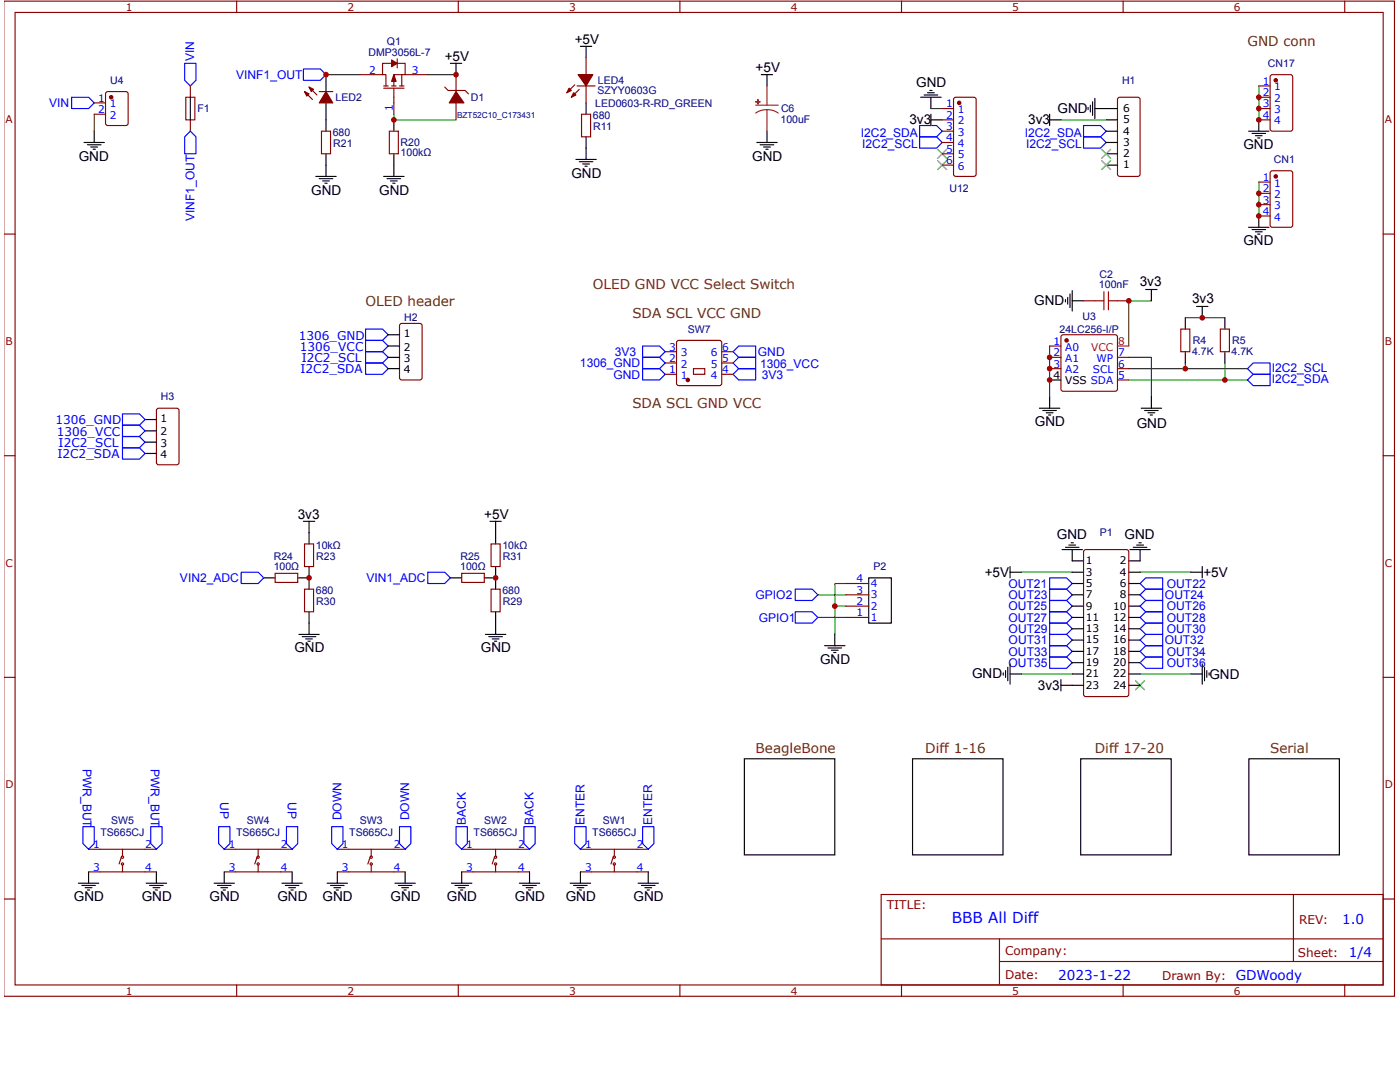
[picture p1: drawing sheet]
<svg xmlns="http://www.w3.org/2000/svg" width="279mm" height="216mm" viewBox="0 0 279 216" stroke-linecap="round" stroke-linejoin="round" font-family="sans-serif">
<g fill="none" stroke="#800" stroke-width=".23">
<path d="M.8 .2h277.5v198.6h-277.5M3 2.5h273v194h-273zM47.2 .2v2.3M91.5 .2v2.3M135.7 .2v2.3M179.9 .2v2.3M223.2 19.5l3.9-.1 .4 .2v.3v14.8l-.2 .4-.2 .1h-3.6l-.4-.2-.1-.3v-14.8zM224.1 .2v2.3M268.4 .2v2.3M116.1 22.8h1.8v4.5h-1.8zM253.5 34.3l.4-.2h3.6l.4 .2 .1 10.6-.2 .4-3.9 .1-.4-.3zM.8 46.7h2.2"/>
<path d="M276 46.7h2.3M80 64.6l3.8-.1 .4 .3v10.6l-.2 .4h-3.8l-.4-.2-.1-10.6zM216.2 60h2.3M223 60h2.3M235.7 65.7h1.8v4.5h-1.8zM243.5 65.7h1.9v4.5h-1.9zM.8 90.9h2.2M31.3 81.7l.4-.2h3.6l.4 .2v10.6l-.2 .4h-3.8l-.4-.2zM276 90.9h2.3M54.9 114.4h4.5v1.8h-4.5zM60.8 108.5h1.8v4.5h-1.8zM60.8 117.6h1.8v4.5h-1.8z"/>
<path d="M92.1 114.4h4.6v1.8h-4.6zM98 117.6h1.8v4.5h-1.8zM98 108.5h1.8v4.5h-1.8zM168.9 118.7h4.5M168.9 116.4h4.5M216.3 109.9l.4-.2h8.1l.4 .2 .1 28.6-.3 .4-8.3 .1-.4-.2zM.8 135.2h2.2M168.9 123.2h4.5M168.9 120.9h4.5M276 135.2h2.3M.8 179.4h2.2M175.9 178.5h100.1v18h-100.1z"/>
<path d="M258.1 178.5v13.4M276 179.4h2.3M47.2 196.5v2.3M91.5 196.5v2.3M135.7 196.5v2.3M175.9 187.3h100.1M179.9 196.5v2.3M199.5 191.9h76.5M199.5 187.3v9.1M224.1 196.5v2.3M268.4 196.5v2.3"/>
</g>
<g fill="none" stroke="#080" stroke-width=".23">
<path d="M251.2 17.1v6.8M18.8 22.8v3.4M185.8 21.7h2.2M211.7 23.9h9.1M251.2 36.3v6.8M209.5 69v10.2M225.3 71.3h4.5v7.9M225.3 75.8h23.7M225.3 73.6h23.7M229.8 60h-4.5v9M236.6 72.4v1.2M236.6 63.4h7.9"/>
<path d="M244.5 72.4v3.4M163.2 118.7h5.7M168.9 116.4h-2.3v10.2M203.8 114.2h10.2M227.5 114.2h10.2M163.2 123.2h5.7M166.6 120.9h2.3M203.8 134.5h10.2M227.5 134.5h10.2"/>
</g>
<g fill="none" stroke="#000" stroke-width=".23">
<path d="M115.8 9.3h2.3M117 9.3v2.2M183.8 19.4h4M184.4 19h2.7M185.1 18.5h1.4M185.6 18.1h.4M185.8 19.4v2.3M218.5 19.6v4.1M16.8 28.4h4M17.5 28.9h2.7M18.1 29.3h1.4M18.6 29.8h.4"/>
<path d="M18.8 26.2v2.2M114.9 31.8h4.1M115.6 32.3h2.7M116.3 32.7h1.3M116.7 33.2h.5M117 20.5v2.3M117 27.3v4.5M185.8 23.9h2.2M185.8 22.8v2.2M209.5 22.8v2.2M209.5 23.9h2.2M217.1 21.4v.5"/>
<path d="M217.6 21v1.3M218 20.3v2.7M218.5 21.7h4.5M220.8 23.9h2.2M220.8 32.9h2.2M220.8 30.7h2.2M220.8 28.4h2.2M220.8 26.2h2.2M249.2 26.2h4.1M249.9 26.6h2.7M250.5 27.1h1.4M251 27.5h.4"/>
<path d="M251.2 23.9v2.3M212.6 59.8v.4M213.1 59.3v1.4M213.5 58.7v2.7M214 58v4.1M228.7 57.8h2.2M229.8 57.8v2.2M249.2 45.4h4.1M249.9 45.8h2.7M250.5 46.3h1.4M251 46.7h.4M251.2 43.1v2.3"/>
<path d="M77.5 66.8h2.2M77.5 69h2.2M77.5 71.3h2.2M77.5 73.6h2.2M209.5 79.2v2.3M214 60h2.2M229.8 79.2v2.3M236.6 63.4v2.3M236.6 70.2v2.2M238.8 61.2h2.3M239.9 61.2v2.2M244.5 63.4v2.3"/>
<path d="M244.5 70.2v2.2M29 83.7h2.2M29 86h2.2M29 88.2h2.2M29 90.5h2.2M207.4 81.5h4.1M208.1 81.9h2.7M208.8 82.4h1.4M209.2 82.8h.5M227.8 81.5h4M228.4 81.9h2.7M229.1 82.4h1.4"/>
<path d="M229.6 82.8h.4M52.7 115.3h2.2M59.4 115.3h2.3M60.5 104h2.3M61.7 104v4.5M61.7 113v4.6M89.9 115.3h2.2M96.7 115.3h2.2M97.8 104h2.2M98.9 104v4.5M98.9 113v4.6M173.4 115.3h4.5v9h-4.5z"/>
<path d="M201.6 113v2.3M201.6 114.2h2.2M212 109.7h4M212.6 109.2h2.7M213.3 108.8h1.4M213.8 108.3h.4M214 109.7v2.2h2.2M214 114.2h2.2M214 116.4h2.2M214 118.7h2.2M225.3 114.2h2.2M225.3 116.4h2.2"/>
<path d="M225.3 118.7h2.2M225.5 109.7h4.1M226.2 109.2h2.7M226.8 108.8h1.4M227.3 108.3h.5M227.5 109.7v2.2h-2.2M237.7 114.2h2.2M239.9 113v2.3M59.6 126.6h4.1M60.3 127h2.7M61 127.5h1.4M61.5 127.9h.4"/>
<path d="M61.7 122.1v4.5M96.9 126.6h4M97.6 127h2.7M98.2 127.5h1.4M98.7 127.9h.4M98.9 122.1v4.5M164.6 128.8h4M165.2 129.3h2.8M165.9 129.7h1.4M166.4 130.2h.4M166.6 126.6v2.2M200.2 134.3v.4"/>
<path d="M200.7 133.8v1.4M201.1 133.1v2.7M201.6 134.5h2.2M201.6 132.5v4M211.7 136.7h4.5M211.7 135.6v2.3M214 134.5h2.2M214 120.9h2.2M214 123.2h2.2M214 125.5h2.2M214 127.7h2.2M214 130h2.2"/>
<path d="M214 132.2h2.2M225.3 136.7h2.2M225.3 134.5h2.2M225.3 120.9h2.2M225.3 123.2h2.2M225.3 125.5h2.2M225.3 127.7h2.2M225.3 130h2.2M225.3 132.2h2.2M237.7 134.5h2.2M239.9 132.5v4M240.4 133.1v2.7"/>
<path d="M240.8 133.8v1.4M241.3 134.3v.4"/>
</g>
<g fill="none" stroke="#00f" stroke-width=".23">
<path d="M14.3 19.4h3.4l1.1 1.1-1.1 1.2h-3.4zM36.9 12.6h2.2v3.4l-1.1 1.1-1.1-1.1zM183.5 25h3.4l1.1 1.2-1.1 1.1h-3.4zM183.5 27.3h3.4l1.1 1.1-1.1 1.2h-3.4zM216.2 25h3.4l1.2 1.2-1.2 1.1h-3.4zM216.2 27.3h3.4l1.2 1.1-1.2 1.2h-3.4zM73 72.4h3.3l1.2 1.2-1.2 1.1h-3.3zM73 70.2h3.3l1.2 1.1-1.2 1.1h-3.3zM73 67.9h3.3l1.2 1.1-1.2 1.2h-3.3zM73 65.7h3.3l1.2 1.1-1.2 1.1h-3.3zM249 75.8l1.1-1.1h3.4v2.2h-3.4zM249 73.6l1.1-1.2h3.4v2.3h-3.4z"/>
<path d="M24.4 89.4h3.4l1.2 1.1-1.2 1.1h-3.4zM24.4 87.1h3.4l1.2 1.1-1.2 1.2h-3.4zM24.4 84.8h3.4l1.2 1.2-1.2 1.1h-3.4zM24.4 82.6h3.4l1.2 1.1-1.2 1.1h-3.4zM48.1 114.2h3.4l1.2 1.1-1.2 1.1h-3.4zM85.4 114.2h3.4l1.1 1.1-1.1 1.1h-3.4zM158.7 117.6h3.4l1.1 1.1-1.1 1.1h-3.4zM209.5 115.3h3.4l1.1 1.1-1.1 1.2h-3.4zM209.5 117.6h3.4l1.1 1.1-1.1 1.1h-3.4zM209.5 119.8h3.4l1.1 1.1-1.1 1.2h-3.4zM227.5 116.4l1.2-1.1h3.3v2.3h-3.3zM228.7 117.6h3.3v2.2h-3.3l-1.2-1.1z"/>
<path d="M158.7 122.1h3.4l1.1 1.1-1.1 1.1h-3.4zM209.5 131.1h3.4l1.1 1.1-1.1 1.2h-3.4zM209.5 128.8h3.4l1.1 1.2-1.1 1.1h-3.4zM209.5 126.6h3.4l1.1 1.1-1.1 1.1h-3.4zM209.5 124.3h3.4l1.1 1.2-1.1 1.1h-3.4zM209.5 122.1h3.4l1.1 1.1-1.1 1.1h-3.4zM227.5 125.5l1.2-1.2h3.3v2.3h-3.3zM227.5 120.9l1.2-1.1h3.3v2.3h-3.3zM228.7 131.1h3.3v2.3h-3.3l-1.2-1.2zM228.7 128.8h3.3v2.3h-3.3l-1.2-1.1zM228.7 126.6h3.3v2.2h-3.3l-1.2-1.1zM228.7 122.1h3.3v2.2h-3.3l-1.2-1.1z"/>
</g>
<g fill="#000">
<path d="M187.1 29.8l1.8 1.8zM188.9 29.8l-1.8 1.8z"/>
<path d="M187.1 32l1.8 1.8zM188.9 32l-1.8 1.8z"/>
<path d="M219.9 29.8l1.8 1.8zM219.9 31.6l1.8-1.8z"/>
<path d="M219.9 32l1.8 1.8zM219.9 33.8l1.8-1.8z"/>
<path d="M226.6 135.8l1.8 1.8zM228.4 135.8l-1.8 1.8z"/>
</g>
<path d="M187.1 29.8l1.8 1.8M187.1 32l1.8 1.8M188.9 29.8l-1.8 1.8M188.9 32l-1.8 1.8M219.9 29.8l1.8 1.8M219.9 32l1.8 1.8M221.7 29.8l-1.8 1.8M221.7 32l-1.8 1.8M226.6 135.8l1.8 1.8M228.4 135.8l-1.8 1.8" fill="none" stroke="#3c3" stroke-width=".23"/>
<path d="M220.3 58.2v3.6M221.2 58.2v3.6M218.5 60h1.8M221.2 60h1.8" fill="none" stroke="#a00000" stroke-width=".23"/>
<circle cx="254.6" cy="35.2" r=".34" fill="#800"/>
<g fill="none" stroke="#800" stroke-width=".23">
<path d="M253.5 15.1l.4-.2h3.6l.4 .2 .1 10.6-.2 .4-3.9 .1-.4-.2zM251.2 36.3h2.3M251.2 38.6h2.3M251.2 40.8h2.3M251.2 43.1h2.3"/>
<circle cx="254.6" cy="35.2" r=".34"/>
</g>
<circle cx="254.6" cy="16" r=".34" fill="#800"/>
<g fill="none" stroke="#800" stroke-width=".23">
<path d="M21.3 18.3h3.8l.4 .2 .1 6.1-.3 .4h-3.8l-.4-.2v-6.1zM38 17.1v2.3M251.2 17.1h2.3M251.2 19.4h2.3M38 23.9v2.3M251.2 21.7h2.3M251.2 23.9h2.3"/>
<circle cx="254.6" cy="16" r=".34"/>
</g>
<path d="M37.1 19.4h1.8v4.5h-1.8z" fill="none" stroke="#a00000" stroke-width=".23"/>
<path d="M38 19.4v4.5" fill="none" stroke="#000" stroke-width=".23"/>
<circle cx="22.2" cy="19.4" r=".34" fill="#800"/>
<g fill="none" stroke="#800" stroke-width=".23">
<path d="M18.8 20.5h2.3M18.8 22.8h2.3M211.8 67l.4-.2 10.6 .1 .2 .3v10.7l-.4 .2-10.6-.1-.3-.4z"/>
<circle cx="22.2" cy="19.4" r=".34"/>
</g>
<circle cx="212.9" cy="67.9" r=".34" fill="#800"/>
<g fill="none" stroke="#800" stroke-width=".23">
<path d="M190.5 19.5l3.9-.1 .2 .1 .2 .4v14.8l-.2 .4-.2 .1h-3.7l-.2-.1-.2-.4v-14.8zM209.5 69h2.2M209.5 71.3h2.2M209.5 73.6h2.2M223 71.3h2.3M223 73.6h2.3M223 75.8h2.3"/>
<circle cx="212.9" cy="67.9" r=".34"/>
</g>
<path d="M209.5 75.8h2.2" fill="none" stroke="#000" stroke-width=".23"/>
<path d="M223 69h2.3" fill="none" stroke="#f00" stroke-width=".23"/>
<circle cx="191.4" cy="20.5" r=".34" fill="#800"/>
<g fill="none" stroke="#800" stroke-width=".23">
<path d="M88.8 17.4l.6 .7h3.4l.7 .6M91 14.9v3.4M91 20.5v3.4M188 21.7h2.3M188 23.9h2.3M188 26.2h2.3M188 28.4h2.3M188 30.7h2.3M188 32.9h2.3"/>
<circle cx="191.4" cy="20.5" r=".34"/>
</g>
<path d="M89.9 12.6h2.2M91 12.6v2.3M63 35.2h4.1M63.7 35.7h2.7M64.4 36.1h1.3M64.8 36.6h.5M65.1 32.9v2.3M76.6 35.2h4M77.2 35.7h2.8M77.9 36.1h1.4M78.4 36.6h.4M78.6 32.9v2.3" fill="none" stroke="#000" stroke-width=".23"/>
<path d="M60.5 13.8h3.4l1.2 1.1-1.2 1.1h-3.4z" fill="none" stroke="#00f" stroke-width=".23"/>
<path d="M65.1 14.9h6.7M85.4 14.9h5.6" fill="none" stroke="#080" stroke-width=".23"/>
<path d="M91 18.3l1.6 2.2h-2.9z" fill="#800"/>
<path d="M91 18.3l1.6 2.2h-2.9zM64.2 26.2h1.8v4.5h-1.8zM77.7 26.2h1.8v4.5h-1.8z" fill="none" stroke="#800" stroke-width=".23"/>
<path d="M65.1 23.9v2.3M65.1 30.7v2.2M78.6 23.9v2.3M78.6 30.7v2.2" fill="none" stroke="#000" stroke-width=".23"/>
<path d="M78.6 22.8v1.1h12.4" fill="none" stroke="#080" stroke-width=".23"/>
<path d="M38 26.2l1.1 1.1v3.4h-2.2v-3.4z" fill="none" stroke="#00f" stroke-width=".23"/>
<path d="M115.4 14.9h2.9l-1.3 2.2z" fill="#800"/>
<path d="M114.7 16.9l-1.6 1.6M115.2 17.1h3.6M115.4 14.9h2.9l-1.3 2.2zM115.6 17.8l-1.6 1.6M117 11.5v3.4M117 17.1v3.4" fill="none" stroke="#800" stroke-width=".23"/>
<path d="M113.6 17.6l.4 .5-.9 .4z" fill="#800"/>
<path d="M113.6 17.6l.4 .5-.9 .4z" fill="none" stroke="#800" stroke-width=".23"/>
<path d="M114.5 18.5l.4 .5-.9 .4z" fill="#800"/>
<g fill="none" stroke="#800" stroke-width=".23">
<path d="M114.5 18.5l.4 .5-.9 .4zM17.7 169.5h13.5M17.7 174h13.5M24.2 171l-.4 1.4M24.4 169.5v1.3M24.4 172.6v1.4M44.8 169.5h13.5M44.8 174h13.5M51.3 171l-.5 1.4M51.5 169.5v1.3M51.5 172.6v1.4M67.3 169.5h13.6"/>
<path d="M67.3 174h13.6M73.9 171l-.5 1.4M74.1 169.5v1.3M74.1 172.6v1.4M92.1 169.5h13.6M92.1 174h13.6M98.7 171l-.5 1.4M98.9 169.5v1.3M98.9 172.6v1.4M115.8 169.5h13.6M115.8 174h13.6M122.4 171l-.5 1.4"/>
<path d="M122.6 169.5v1.3M122.6 172.6v1.4"/>
<circle cx="24.4" cy="171" r=".23"/>
<circle cx="24.4" cy="172.4" r=".23"/>
<circle cx="51.5" cy="171" r=".23"/>
<circle cx="51.5" cy="172.4" r=".23"/>
<circle cx="74.1" cy="171" r=".23"/>
<circle cx="74.1" cy="172.4" r=".23"/>
<circle cx="98.9" cy="171" r=".23"/>
<circle cx="98.9" cy="172.4" r=".23"/>
<circle cx="122.6" cy="171" r=".23"/>
<circle cx="122.6" cy="172.4" r=".23"/>
</g>
<path d="M16.5 164.9h2.3v3.4l-1.1 1.2-1.2-1.2zM30.1 164.9h2.2v3.4l-1.1 1.2-1.1-1.2zM43.6 164.9h2.3v3.4l-1.1 1.2-1.2-1.2zM57.2 164.9h2.2v3.4l-1.1 1.2-1.1-1.2zM66.2 164.9h2.2v3.4l-1.1 1.2-1.1-1.2zM79.7 164.9h2.3v3.4l-1.1 1.2-1.2-1.2zM91 164.9h2.3v3.4l-1.2 1.2-1.1-1.2zM104.6 164.9h2.2v3.4l-1.1 1.2-1.1-1.2zM114.7 164.9h2.3v3.4l-1.2 1.2-1.1-1.2zM128.2 164.9h2.3v3.4l-1.1 1.2-1.2-1.2z" fill="none" stroke="#00f" stroke-width=".23"/>
<g fill="none" stroke="#000" stroke-width=".23">
<path d="M151.9 14.9h2.3M153.1 14.9v2.2M151 28.4h4.1M151.7 28.9h2.7M152.4 29.3h1.3M152.8 29.8h.5M153.1 26.2v2.2M15.6 176.2h4.1M16.3 176.7h2.7M17 177.1h1.4M17.5 177.6h.4M17.7 174v2.2"/>
<path d="M29.2 176.2h4M29.9 176.7h2.7M30.5 177.1h1.4M31 177.6h.4M31.2 174v2.2M42.7 176.2h4.1M43.4 176.7h2.7M44.1 177.1h1.3M44.5 177.6h.5M44.8 174v2.2M56.3 176.2h4M56.9 176.7h2.7"/>
<path d="M57.6 177.1h1.4M58.1 177.6h.4M58.3 174v2.2M65.3 176.2h4M66 176.7h2.7M66.6 177.1h1.4M67.1 177.6h.4M67.3 174v2.2M78.8 176.2h4.1M79.5 176.7h2.7M80.2 177.1h1.3M80.6 177.6h.5"/>
<path d="M80.9 174v2.2M90.1 176.2h4.1M90.8 176.7h2.7M91.5 177.1h1.3M91.9 177.6h.5M92.1 174v2.2M103.6 176.2h4.1M104.3 176.7h2.7M105 177.1h1.4M105.5 177.6h.4M105.7 174v2.2M113.8 176.2h4.1"/>
<path d="M114.5 176.7h2.7M115.2 177.1h1.3M115.6 177.6h.5M115.8 174v2.2M127.3 176.2h4.1M128 176.7h2.7M128.7 177.1h1.3M129.1 177.6h.5M129.4 174v2.2"/>
</g>
<path d="M78.6 14.9l.5 1.3h-1z" fill="#800"/>
<path d="M78.6 14.9l.5 1.3h-1z" fill="none" stroke="#800" stroke-width=".23"/>
<path d="M78.1 12l1.2 .6-1.2 .7z" fill="#800"/>
<g fill="none" stroke="#800" stroke-width=".23">
<path d="M71.8 14.9h4.5M76.6 17.6h4M76.6 17.1h.9M78.1 12l1.2 .6-1.2 .7zM78.1 12.6h-1.8v2.3h.7v2.2M78.1 17.1h1M78.6 17.6v1.8M79.3 12.6h1.6v2.3h-2.3v2.2M79.3 11.7v1.8M79.7 17.1h.9M80.2 14.9v2.2M80.9 14.9h4.5"/>
<path d="M78.6 20.5v2.3"/>
</g>
<path d="M78.6 19.4v1.1" fill="none" stroke="#600" stroke-width=".23"/>
<path d="M148.6 151.4h18v19.2h-18zM182.1 151.4h18.1v19.2h-18.1zM215.7 151.4h18v19.2h-18zM249.2 151.4h18.1v19.2h-18.1z" fill="none" stroke="#000" stroke-width=".23"/>
<path d="M153.1 17.1v3.9M150.8 21h4.5M153.1 21.9l1.4 .2 .8 .5M153.1 21.9l-1.4 .2-.9 .5M153.1 21.9v4.3" fill="none" stroke="#8d2323" stroke-width=".23"/>
<path d="M150.8 20.3h.9z" fill="#8d2323"/>
<path d="M150.8 20.3h.9z" fill="none" stroke="#8d2323" stroke-width=".23"/>
<path d="M151.3 19.9v.9z" fill="#8d2323"/>
<path d="M151.3 19.9v.9z" fill="none" stroke="#8d2323" stroke-width=".23"/>
<path d="M128.2 69h3.4l1.2 1.2-1.2 1.1h-3.4zM128.2 73.6h3.4l1.2 1.1-1.2 1.1h-3.4zM128.2 71.3h3.4l1.2 1.1-1.2 1.2h-3.4zM147.4 69h3.4v2.3h-3.4l-1.1-1.1zM147.4 73.6h3.4v2.2h-3.4l-1.1-1.1zM147.4 71.3h3.4v2.3h-3.4l-1.1-1.2z" fill="none" stroke="#00f" stroke-width=".23"/>
<path d="M132.8 70.2h2.2M132.8 72.4h2.2M132.8 74.7h2.2M138.4 73.6h2.3v1.1h-2.3zM144 70.2h2.3M144 72.4h2.3M144 74.7h2.3" fill="none" stroke="#800" stroke-width=".23"/>
<circle cx="137.3" cy="75.8" r=".34" fill="#800"/>
<g fill="none" stroke="#800" stroke-width=".23">
<path d="M135.2 68l8.4-.1 .4 .2v8.4l-.2 .4h-8.3l-.4-.2-.1-8.3z"/>
<circle cx="137.3" cy="75.8" r=".34"/>
</g>
<path d="M65.1 14.9v3.4M65.1 20.5v3.4" fill="none" stroke="#000" stroke-width=".23"/>
<path d="M65.1 18.3l1.3 2.2h-2.7z" fill="#800"/>
<path d="M60.8 18.3l1.6 1.6M61.7 17.4l1.6 1.6M65.1 18.3l1.3 2.2h-2.7z" fill="none" stroke="#800" stroke-width=".23"/>
<path d="M61.7 17.4l.9 .4-.5 .5z" fill="#800"/>
<path d="M61.7 17.4l.9 .4-.5 .5z" fill="none" stroke="#800" stroke-width=".23"/>
<path d="M60.8 18.3l.9 .4-.5 .5z" fill="#800"/>
<path d="M60.8 18.3l.9 .4-.5 .5zM63.7 18.3h2.7" fill="none" stroke="#800" stroke-width=".23"/>
<g fill="#c00">
<circle cx="225.3" cy="60" r=".56"/>
<circle cx="236.6" cy="73.6" r=".56"/>
<circle cx="244.5" cy="75.8" r=".56"/>
<circle cx="239.9" cy="63.4" r=".56"/>
<circle cx="209.5" cy="75.8" r=".56"/>
<circle cx="209.5" cy="73.6" r=".56"/>
<circle cx="209.5" cy="71.3" r=".56"/>
<circle cx="166.6" cy="120.9" r=".56"/>
<circle cx="98.9" cy="115.3" r=".56"/>
<circle cx="61.7" cy="115.3" r=".56"/>
<circle cx="251.2" cy="19.4" r=".56"/>
<circle cx="251.2" cy="21.7" r=".56"/>
<circle cx="251.2" cy="23.9" r=".56"/>
<circle cx="251.2" cy="43.1" r=".56"/>
<circle cx="251.2" cy="40.8" r=".56"/>
<circle cx="251.2" cy="38.6" r=".56"/>
<circle cx="91" cy="14.9" r=".56"/>
<circle cx="78.6" cy="23.9" r=".56"/>
<circle cx="65.1" cy="14.9" r=".56"/>
</g>
<text font-size="3" fill="#00f" x="190" y="184.3">BBB All Diff</text>
<g font-size="2.7">
<text x="114.7" y="8.8">+5V</text>
<text x="88.8" y="12.2">+5V</text>
<text x="150.8" y="14.4">+5V</text>
<text x="182.8" y="17.3">GND</text>
<text x="211.1" y="22.6">GND</text>
<text x="181.5" y="24.8">3v3</text>
<text x="205.2" y="24.8">3v3</text>
<text x="248.1" y="29.8">GND</text>
<text x="15.7" y="32">GND</text>
<text x="114" y="35.4">GND</text>
<text x="150.1" y="32">GND</text>
<text x="62.1" y="38.8">GND</text>
<text x="75.7" y="38.8">GND</text>
<text x="248.1" y="49">GND</text>
<text x="227.5" y="57">3v3</text>
<text x="206.4" y="60.9">GND</text>
<text x="237.9" y="60.4">3v3</text>
<text x="206.5" y="85.1">GND</text>
<text x="226.9" y="85.4">GND</text>
<text x="59.4" y="103.6">3v3</text>
<text x="96.7" y="103.6">+5V</text>
<text x="210.9" y="107.5">GND</text>
<text x="224.4" y="107.5">GND</text>
<text x="196.5" y="115.1">+5V</text>
<text x="240.2" y="115.1">+5V</text>
<text x="58.7" y="130.2">GND</text>
<text x="96" y="130.2">GND</text>
<text x="163.7" y="132.5">GND</text>
<text x="194" y="135.4">GND</text>
<text x="207.1" y="137.6">3v3</text>
<text x="241.4" y="135.4">GND</text>
<text x="14.7" y="179.8">GND</text>
<text x="28.3" y="179.8">GND</text>
<text x="41.8" y="179.8">GND</text>
<text x="55.4" y="179.8">GND</text>
<text x="64.4" y="179.8">GND</text>
<text x="77.9" y="179.8">GND</text>
<text x="89.2" y="179.8">GND</text>
<text x="102.7" y="179.8">GND</text>
<text x="112.9" y="179.8">GND</text>
<text x="126.4" y="179.8">GND</text>
</g>
<g font-size="2.7" fill="#630">
<text x="249" y="9.3">GND conn</text>
<text x="118.3" y="57.8">OLED GND VCC Select Switch</text>
<text x="73" y="61.2">OLED header</text>
<text x="126.2" y="63.4">SDA SCL VCC GND</text>
<text x="126.2" y="81.5">SDA SCL GND VCC</text>
<text x="150.8" y="150.3">BeagleBone</text>
<text x="184.7" y="150.3">Diff 1-16</text>
<text x="218.5" y="150.3">Diff 17-20</text>
<text x="253.5" y="150.3">Serial</text>
</g>
<g font-size="2.7" fill="#00f">
<text x="267.8" y="184.4">1.0</text>
<text x="269.2" y="191">1/4</text>
<text x="211.2" y="195.5">2023-1-22</text>
</g>
<g font-size="2.4" fill="#00f">
<text x="38.8" y="12.2" transform="rotate(-90 38.8 12.2)">VIN</text>
<text x="47.1" y="15.7">VINF1_OUT</text>
<text x="9.8" y="21.3">VIN</text>
<text x="171.8" y="27.3">I2C2_SDA</text>
<text x="172.1" y="29.6">I2C2_SCL</text>
<text x="204.5" y="27.3">I2C2_SDA</text>
<text x="204.8" y="29.6">I2C2_SCL</text>
<text x="38.8" y="44.1" transform="rotate(-90 38.8 44.1)">VINF1_OUT</text>
<text x="59.6" y="67.7">1306_GND</text>
<text x="59.9" y="70">1306_VCC</text>
<text x="122.7" y="71.1">3V3</text>
<text x="151.3" y="71.1">GND</text>
<text x="60" y="74.5">I2C2_SDA</text>
<text x="60.2" y="72.3">I2C2_SCL</text>
<text x="115.7" y="73.2">1306_GND</text>
<text x="122.4" y="75.5">GND</text>
<text x="151.7" y="73.4">1306_VCC</text>
<text x="152" y="75.6">3V3</text>
<text x="253.8" y="76.5">I2C2_SDA</text>
<text x="253.8" y="74.2">I2C2_SCL</text>
<text x="11.1" y="84.7">1306_GND</text>
<text x="11.4" y="86.9">1306_VCC</text>
<text x="11.7" y="89.2">I2C2_SCL</text>
<text x="11.5" y="91.4">I2C2_SDA</text>
<text x="35.9" y="116.2">VIN2_ADC</text>
<text x="73.2" y="116.2">VIN1_ADC</text>
<text x="150.8" y="119.5">GPIO2</text>
<text x="201.3" y="117.3">OUT21</text>
<text x="201.3" y="119.5">OUT23</text>
<text x="232.5" y="119.6">OUT24</text>
<text x="232.9" y="117.3">OUT22</text>
<text x="151.4" y="124.1">GPIO1</text>
<text x="201.3" y="121.8">OUT25</text>
<text x="201.3" y="124">OUT27</text>
<text x="232.9" y="124.1">OUT28</text>
<text x="232.9" y="121.8">OUT26</text>
<text x="201.3" y="130.8">OUT33</text>
<text x="201.3" y="128.6">OUT31</text>
<text x="201.3" y="126.3">OUT29</text>
<text x="232.5" y="128.5">OUT32</text>
<text x="232.9" y="130.8">OUT34</text>
<text x="232.9" y="126.3">OUT30</text>
<text x="201.3" y="133.1">OUT35</text>
<text x="232.9" y="133.1">OUT36</text>
<text x="16.5" y="153.4" transform="rotate(90 16.5 153.4)">PWR_BUT</text>
<text x="30.1" y="153.4" transform="rotate(90 30.1 153.4)">PWR_BUT</text>
<text x="43.9" y="160" transform="rotate(90 43.9 160)">UP</text>
<text x="57.4" y="160" transform="rotate(90 57.4 160)">UP</text>
<text x="68.1" y="163.7" transform="rotate(-90 68.1 163.7)">DOWN</text>
<text x="81.7" y="163.7" transform="rotate(-90 81.7 163.7)">DOWN</text>
<text x="93" y="164.6" transform="rotate(-90 93 164.6)">BACK</text>
<text x="106.5" y="164.6" transform="rotate(-90 106.5 164.6)">BACK</text>
<text x="116.6" y="164.6" transform="rotate(-90 116.6 164.6)">ENTER</text>
<text x="130.2" y="164.6" transform="rotate(-90 130.2 164.6)">ENTER</text>
</g>
<g font-size="2.4" fill="#800">
<text x="177" y="181.4">TITLE:</text>
<text x="259.3" y="184.4">REV:</text>
<text x="200.6" y="190.5">Company:</text>
<text x="259" y="190.9">Sheet:</text>
<text x="200.6" y="195.4">Date:</text>
<text x="232" y="195.5">Drawn By: GDWoody</text>
</g>
<g font-size="2.1" fill="#800">
<text x="25.1" y="2.1">1</text>
<text x="69.3" y="2.1">2</text>
<text x="113.6" y="2.1">3</text>
<text x="157.8" y="2.1">4</text>
<text x="202" y="2.1">5</text>
<text x="246.3" y="2.1">6</text>
<text x="1.1" y="24.6">A</text>
<text x="276.4" y="24.6">A</text>
<text x="1.1" y="68.8">B</text>
<text x="276.4" y="68.8">B</text>
<text x="1.1" y="113">C</text>
<text x="276.4" y="113">C</text>
<text x="1.1" y="157.3">D</text>
<text x="276.4" y="157.3">D</text>
<text x="25.1" y="198.5">1</text>
<text x="69.3" y="198.5">2</text>
<text x="113.6" y="198.5">3</text>
<text x="157.8" y="198.5">4</text>
<text x="202" y="198.5">5</text>
<text x="246.3" y="198.5">6</text>
</g>
<g font-size="2.1" fill="#000080">
<text x="73.5" y="11.1">DMP3056L-7</text>
<text x="77.2" y="9">Q1</text>
<text x="22" y="16.8">U4</text>
<text x="119.3" y="16.7">LED4</text>
<text x="223.9" y="16.8">H1</text>
<text x="253" y="13.4">CN17</text>
<text x="39.4" y="22.4">F1</text>
<text x="67" y="20.1">LED2</text>
<text x="93.9" y="20.1">D1</text>
<text x="118.3" y="23.8">680</text>
<text x="118.8" y="21.3">LED0603-R-RD_GREEN</text>
<text x="119.2" y="18.8">SZYY0603G</text>
<text x="155.9" y="22.4">C6</text>
<text x="66.4" y="27.2">680</text>
<text x="66.5" y="29.3">R21</text>
<text x="80" y="29.1">R20</text>
<text x="118.4" y="25.9">R11</text>
<text x="155.8" y="24.5">100uF</text>
<text x="80" y="31.2">100kΩ</text>
<text x="254.2" y="32.5">CN1</text>
<text x="189.5" y="38.3">U12</text>
<text x="219.3" y="57.5">100nF</text>
<text x="219.4" y="55.5">C2</text>
<text x="80.6" y="64.1">H2</text>
<text x="216" y="63.9">U3</text>
<text x="137.2" y="66.4">SW7</text>
<text x="211.5" y="66.4">24LC256-I/P</text>
<text x="237.9" y="70.8">4.7K</text>
<text x="238" y="68.7">R4</text>
<text x="245.8" y="70.8">4.7K</text>
<text x="245.9" y="68.7">R5</text>
<text x="32.1" y="79.9">H3</text>
<text x="219.5" y="107">P1</text>
<text x="54.6" y="113.8">100Ω</text>
<text x="54.7" y="111.7">R24</text>
<text x="63" y="109.6">10kΩ</text>
<text x="63.1" y="111.6">R23</text>
<text x="91.9" y="113.8">100Ω</text>
<text x="91.9" y="111.7">R25</text>
<text x="100.3" y="109.6">10kΩ</text>
<text x="100.3" y="111.6">R31</text>
<text x="174.3" y="113.8">P2</text>
<text x="63" y="118.6">680</text>
<text x="100.3" y="118.6">680</text>
<text x="63.1" y="120.6">R30</text>
<text x="100.4" y="120.6">R29</text>
<text x="20.1" y="166.8">TS665CJ</text>
<text x="22.2" y="164.3">SW5</text>
<text x="47.1" y="166.8">TS665CJ</text>
<text x="49.2" y="164.3">SW4</text>
<text x="69.7" y="166.8">TS665CJ</text>
<text x="71.8" y="164.3">SW3</text>
<text x="94.5" y="166.8">TS665CJ</text>
<text x="96.6" y="164.3">SW2</text>
<text x="118.2" y="166.8">TS665CJ</text>
<text x="120.3" y="164.3">SW1</text>
</g>
<g font-size="2.1" fill="#00f">
<text x="73.7" y="14.7">2</text>
<text x="82.2" y="14.7">3</text>
<text x="252" y="16.9">1</text>
<text x="19.6" y="20.3">1</text>
<text x="19.6" y="22.6">2</text>
<text x="21.9" y="21.4">1</text>
<text x="21.9" y="23.7">2</text>
<text x="78.4" y="22.1" transform="rotate(-90 78.4 22.1)">1</text>
<text x="188.8" y="21.4">1</text>
<text x="188.8" y="23.7">2</text>
<text x="191.1" y="22.6">1</text>
<text x="252" y="19.2">2</text>
<text x="252" y="21.4">3</text>
<text x="252" y="23.7">4</text>
<text x="254.3" y="18.1">1</text>
<text x="254.3" y="20.3">2</text>
<text x="254.3" y="22.6">3</text>
<text x="188.8" y="25.9">3</text>
<text x="188.8" y="28.2">4</text>
<text x="191.1" y="24.8">2</text>
<text x="191.1" y="27.1">3</text>
<text x="191.1" y="29.3">4</text>
<text x="254.3" y="24.8">4</text>
<text x="188.8" y="30.5">5</text>
<text x="188.8" y="32.7">6</text>
<text x="191.1" y="31.6">5</text>
<text x="191.1" y="33.8">6</text>
<text x="252" y="36.1">1</text>
<text x="252" y="38.4">2</text>
<text x="252" y="40.6">3</text>
<text x="254.3" y="37.2">1</text>
<text x="254.3" y="39.5">2</text>
<text x="254.3" y="41.7">3</text>
<text x="252" y="42.9">4</text>
<text x="254.3" y="44">4</text>
<text x="133.6" y="70">3</text>
<text x="135.8" y="71.1">3</text>
<text x="141.9" y="71.1">6</text>
<text x="144.2" y="70">6</text>
<text x="210.3" y="68.8">1</text>
<text x="210.3" y="71.1">2</text>
<text x="212.6" y="70">A0</text>
<text x="223.1" y="71.1">7</text>
<text x="133.6" y="72.2">2</text>
<text x="133.6" y="74.5">1</text>
<text x="135.8" y="73.3">2</text>
<text x="135.8" y="75.6">1</text>
<text x="141.9" y="73.3">5</text>
<text x="141.9" y="75.6">4</text>
<text x="144.2" y="72.2">5</text>
<text x="144.2" y="74.5">4</text>
<text x="210.3" y="73.3">3</text>
<text x="212.6" y="72.2">A1</text>
<text x="212.6" y="74.5">A2</text>
<text x="218.1" y="74.5">SCL</text>
<text x="218.8" y="72.2">WP</text>
<text x="223.1" y="75.6">5</text>
<text x="223.1" y="73.3">6</text>
<text x="170.9" y="118.5">3</text>
<text x="170.9" y="116.2">4</text>
<text x="173.8" y="119.4">3</text>
<text x="173.8" y="117.1">4</text>
<text x="170.9" y="123">1</text>
<text x="170.9" y="120.7">2</text>
<text x="173.8" y="123.9">1</text>
<text x="173.8" y="121.6">2</text>
<text x="18.6" y="169.2">1</text>
<text x="18.6" y="173.7">3</text>
<text x="29" y="169.2">2</text>
<text x="29" y="173.7">4</text>
<text x="45.7" y="169.2">1</text>
<text x="45.7" y="173.7">3</text>
<text x="56" y="169.2">2</text>
<text x="56" y="173.7">4</text>
<text x="68.2" y="169.2">1</text>
<text x="68.2" y="173.7">3</text>
<text x="78.6" y="169.2">2</text>
<text x="78.6" y="173.7">4</text>
<text x="93.1" y="169.2">1</text>
<text x="93.1" y="173.7">3</text>
<text x="103.4" y="169.2">2</text>
<text x="103.4" y="173.7">4</text>
<text x="116.7" y="169.2">1</text>
<text x="116.7" y="173.7">3</text>
<text x="127.1" y="169.2">2</text>
<text x="127.1" y="173.7">4</text>
</g>
<g font-size="2.1">
<text x="224.1" y="22.3">6</text>
<text x="224.1" y="29.1">3</text>
<text x="224.1" y="26.9">4</text>
<text x="224.1" y="24.6">5</text>
<text x="224.1" y="33.6">1</text>
<text x="224.1" y="31.4">2</text>
<text x="80.6" y="67.2">1</text>
<text x="80.6" y="70">2</text>
<text x="80.6" y="72.2">3</text>
<text x="80.6" y="74.5">4</text>
<text x="210.3" y="75.6">4</text>
<text x="212.6" y="76.7">VSS SDA</text>
<text x="32" y="84.2">1</text>
<text x="32" y="86.9">2</text>
<text x="32" y="89.1">3</text>
<text x="32" y="91.4">4</text>
<text x="216.7" y="112.6">1</text>
<text x="223.5" y="112.6">2</text>
<text x="216.7" y="114.9">3</text>
<text x="216.7" y="117.1">5</text>
<text x="216.7" y="119.4">7</text>
<text x="223.5" y="114.9">4</text>
<text x="223.5" y="117.1">6</text>
<text x="223.5" y="119.4">8</text>
<text x="216.7" y="121.6">9</text>
<text x="216.7" y="123.9">11</text>
<text x="222.1" y="121.6">10</text>
<text x="222.1" y="123.9">12</text>
<text x="216.7" y="126.1">13</text>
<text x="216.7" y="128.4">15</text>
<text x="216.7" y="130.6">17</text>
<text x="222.1" y="126.1">14</text>
<text x="222.1" y="128.4">16</text>
<text x="222.1" y="130.6">18</text>
<text x="216.7" y="132.9">19</text>
<text x="216.7" y="135.2">21</text>
<text x="216.7" y="137.4">23</text>
<text x="222.1" y="132.9">20</text>
<text x="222.1" y="135.2">22</text>
<text x="222.1" y="137.4">24</text>
</g>
<g font-size="2.1" fill="#f00">
<text x="217.8" y="70">VCC</text>
<text x="223.1" y="68.8">8</text>
</g>
<text font-size="1.7" fill="#000080" x="91.2" y="23.5">BZT52C10_C173431</text>
</svg>
